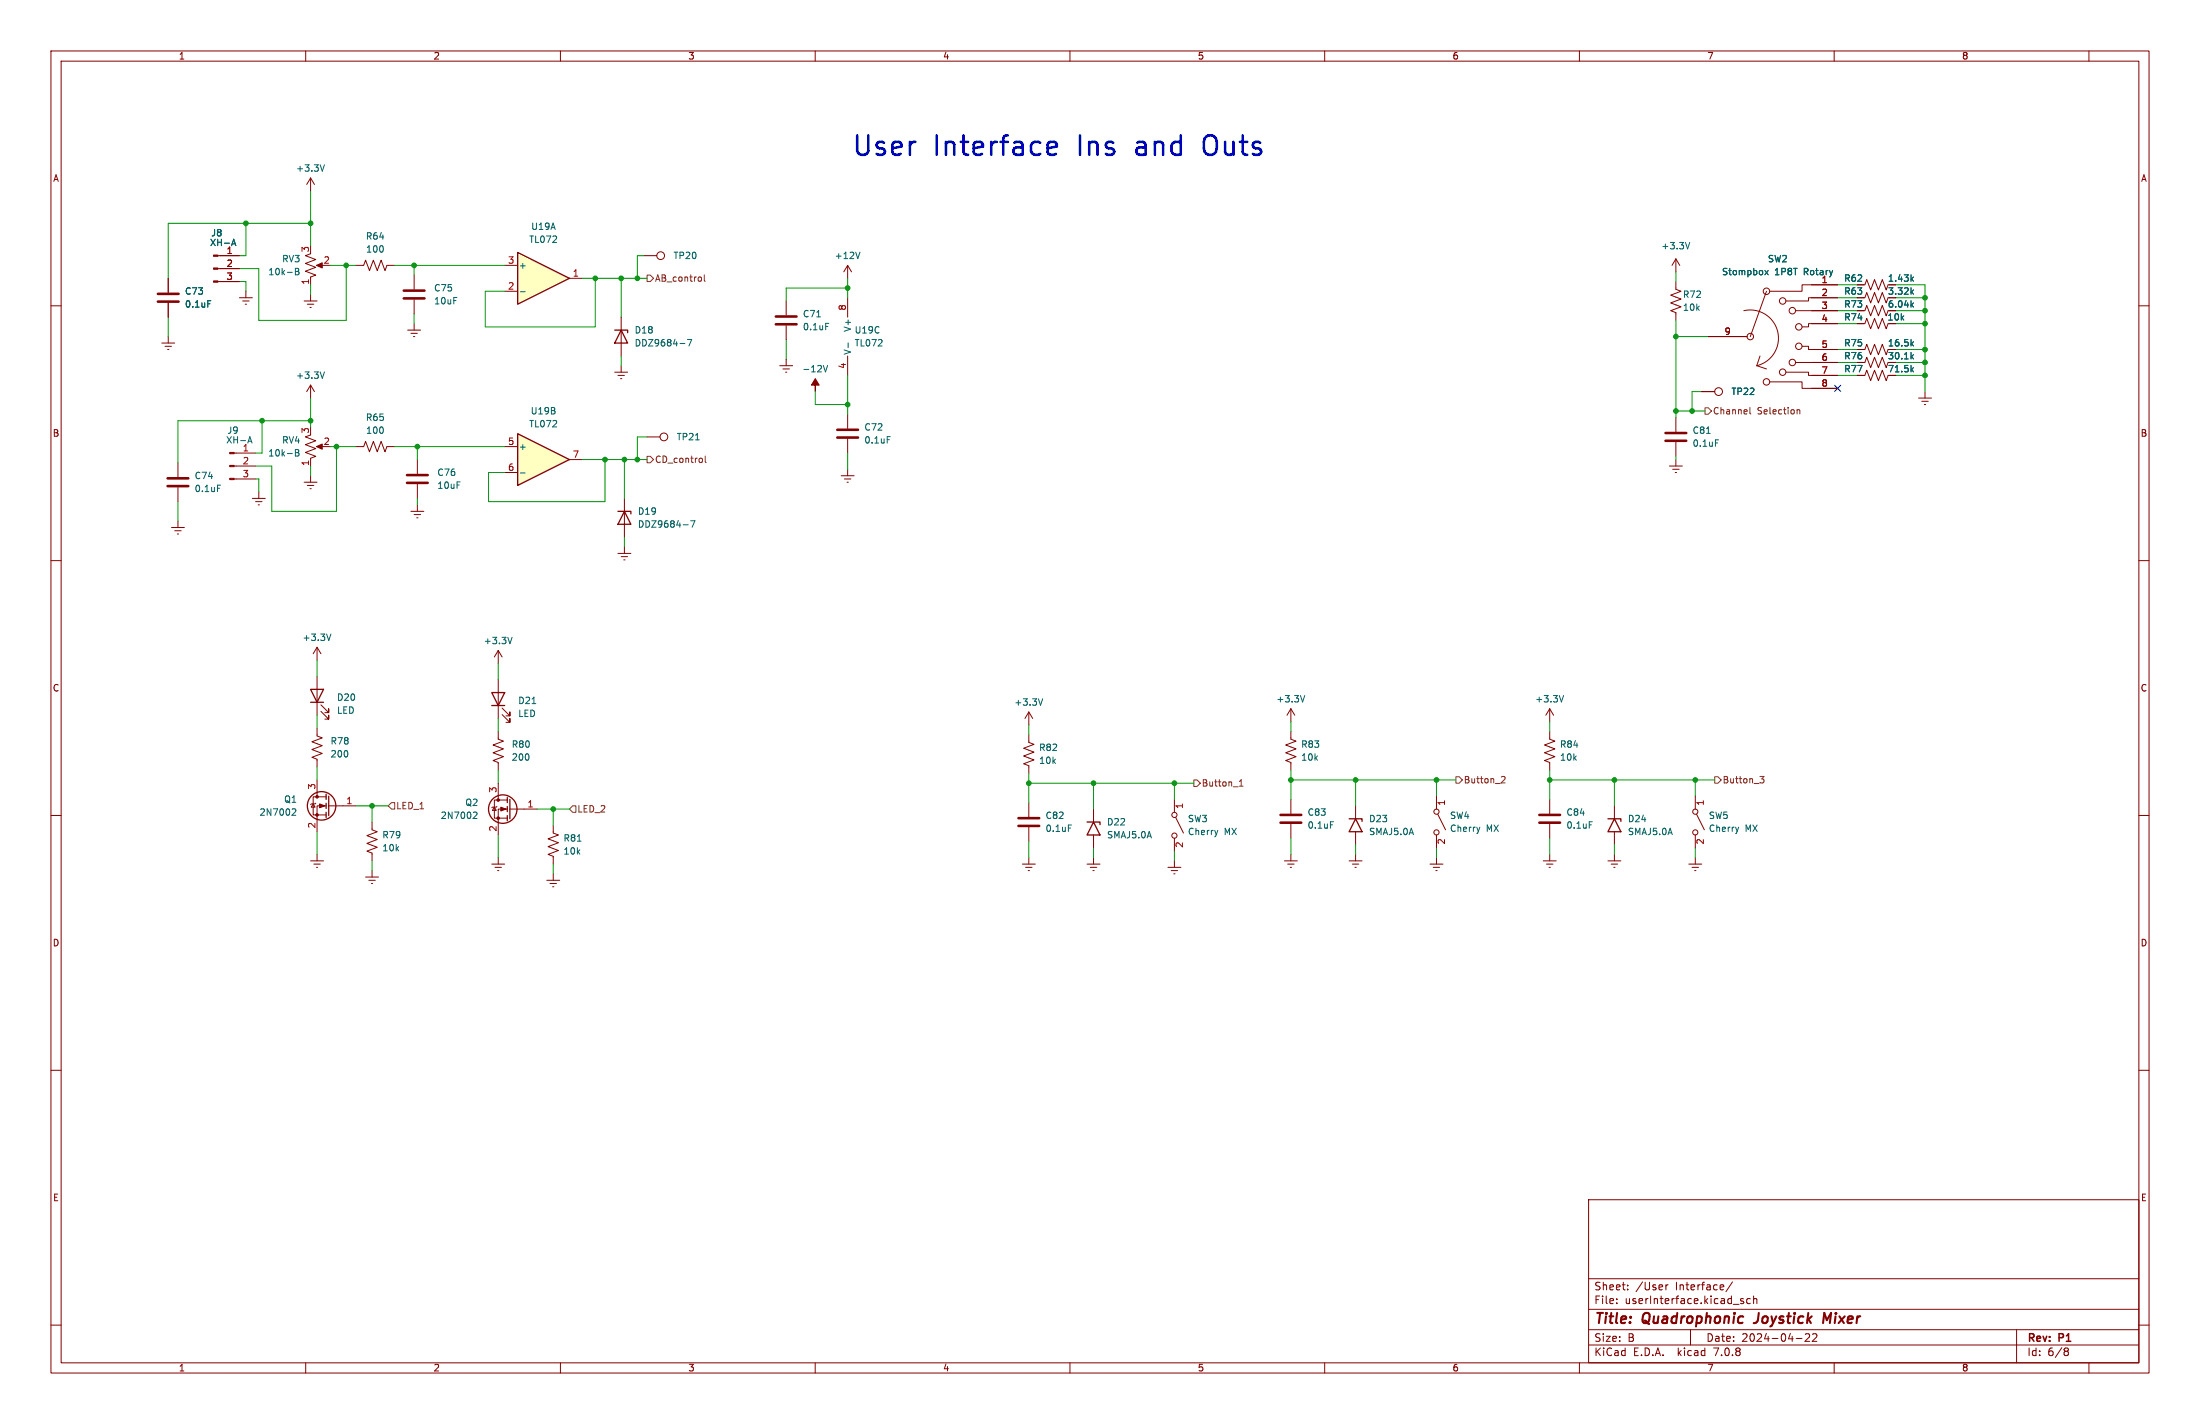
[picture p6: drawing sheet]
<svg xmlns="http://www.w3.org/2000/svg" width="432mm" height="279mm" viewBox="0 0 432 279" stroke-linecap="round" stroke-linejoin="round" font-family="sans-serif">
<g fill="none" stroke="#840000" stroke-width=".2">
<path d="M10 10h411.8v259.4h-411.8zM12 12h407.8v255.4h-407.8zM60 10v2M110 10v2M160 10v2M210 10v2M260 10v2M310 10v2M360 10v2M410 10v2M10 60h2M33 54.6v2.8"/>
<path d="M33 59.4v2.8M47 58.4h2.5M47.6 59.1h1.3M48.1 59.7h.3M48.3 57.2v1.2M59.7 59.1h2.5M60.3 59.7h1.3M61 57.8v1.3M81.3 54v2.8M81.3 58.8v2.8M126.4 50.2h2.5M154.3 59.1v2.7"/>
<path d="M166.4 52.1v2.5M166.4 58.4v3.8M166.4 52.1l-.8 1.2M166.4 52.1l.7 1.2M419.8 60h2M31.7 67.3h2.6M32.4 67.9h1.3M32.9 68.6h.2M33 66v1.3M60.8 60.3h.3M61 75.6l-.8 1.2M61 75.6v2.5"/>
<path d="M61 75.6l.7 1.2M80 64.8h2.5M80.6 65.4h1.3M81.2 66h.2M81.3 63.5v1.3M120.6 73h2.6M121.3 73.7h1.3M121.8 74.3h.2M121.9 62.2v7.7M121.9 71.8v1.2M153 71.8h2.6M153.7 72.4h1.2"/>
<path d="M154.2 73h.2M154.3 63.9v2.8M154.3 70.5v1.3M166.4 69.9v3.8M334 76.8h2.5M364.5 73.7h1.5l.4-1.1 .8 2.1 .7-2.1 .8 2.1 .7-2.1 .8 2.1 .4-1M34.9 90.8v2.8M34.9 95.6v2.8M45.9 94h4.3M45.9 91.4h4.3M45.9 88.9h4.3M49.5 97.8h2.6"/>
<path d="M50.2 98.4h1.2M50.7 99.1h.2M50.8 96.5v1.3M59.7 94.6h2.5M60.3 95.3h1.3M60.8 95.9h.3M61 85.3l-1.1 .4 2.1 .8-2.1 .7 2.1 .8-2.1 .8 2.1 .7-1 .4v1.5M61 93.3v1.3M62.5 87.6h1M69.8 87.6h1.6l.4-1 .7 2 .8-2 .7 2 .8-2 .8 2 .3-1h1.6M81.9 90.2v2.8M81.9 95v2.8"/>
<path d="M81.9 99.1v1.2M127 85.7h2.5M165.1 93.3h2.5M165.7 94h1.3M166.2 94.6h.3M166.4 81.3v2.8M166.4 86.1v2.8M166.4 92.1v1.2M327.7 91.4h2.5M328.3 92.1h1.3M328.8 92.7h.3M328.9 81.9v2.8"/>
<path d="M328.9 86.7v2.8M328.9 90.2v1.2M10 110h2M33.7 103.5h2.5M34.3 104.1h1.3M34.8 104.8h.3M34.9 102.2v1.3M80.6 100.3h2.6M81.3 101h1.2M81.8 101.6h.2M121.3 108.6h2.5M121.9 109.2h1.3"/>
<path d="M122.4 109.9h.3M122.6 107.3v1.3M419.8 110h2M62.2 127v2.5M62.2 132.7v7.6M62.2 127l-.7 1.3M62.2 127l.8 1.3M63 139.6l1.5 1.5v-.8v.8h-.7M63 138.3l1.5 1.5v-.7v.7h-.7M97.8 127.6v2.6M97.8 133.4v7.6M97.8 127.6l-.8 1.3"/>
<path d="M97.8 127.6l.8 1.3M98.6 138.9l1.5 1.6v-.8v.8h-.8M201.9 139.7v2.5M201.9 139.7l-.7 1.3M201.9 139.7l.8 1.3M253.4 139.1v2.5M253.4 139.1l-.8 1.2M253.4 139.1l.7 1.2M10 160h2M61.5 157.7l.3 .7h-.7zM62 157.6l-1 .3M62.2 142.9v1.5l1 .4-2 .7 2 .8-2 .8 2 .7-2 .8 1 .4v1.5"/>
<path d="M62.2 153v3.3M64 158.1h-1.8v5.1M64 156.3h-2.5v3.6h2.5M64.5 158.1h5.3M97 158.4l.4 .6h-.8zM97.5 158.2l-1 .3M97.8 143.5v1.5l1 .4-2 .8 2 .7-2 .8 2 .8-2 .7 1 .4v1.5M97.8 153.7v3.3M98.6 140.2l1.5 1.5v-.7v.7h-.8M99.6 158.8h-1.8v5M99.6 157h-2.6v3.5h2.6M100.1 158.8h5.3"/>
<path d="M201.9 144.1v1.6l1 .4-2 .7 2 .8-2 .7 2 .8-2 .8 1 .3v1.6M201.9 157.5v2.8M214.6 158.8v2.5M230.5 156.8v2.6M253.4 143.5v1.5l1 .4-2.1 .8 2.1 .7-2.1 .8 2.1 .8-2.1 .7 1.1 .4v1.5M253.4 156.8v2.8M419.8 160h2M61 168.9h2.5M61.6 169.5h1.3M62.1 170.2h.3M62.2 167.6v1.3M71.8 172.1h2.5"/>
<path d="M72.4 172.7h1.3M72.9 173.4h.3M73 161.3v1.5l1 .4-2 .8 2 .7-2 .8 2 .7-2 .8 1 .4v1.5M73 170.8v1.3M96.5 169.5h2.6M97.2 170.2h1.2M97.7 170.8h.2M97.8 168.3v1.2M107.3 172.7h2.6M107.9 173.4h1.3M108.5 174h.2M108.6 161.9v1.5l1 .4-2 .8 2 .8-2 .7 2 .8-2 .7 1 .4v1.5"/>
<path d="M108.6 171.5v1.2M201.9 162.3v2.8M213.4 169.5h2.5M214 170.2h1.3M214.5 170.8h.3M214.6 163.8v2.6M214.6 168.3v1.2M229.2 170.2h2.6M229.9 170.8h1.2M230.4 171.5h.2M230.5 164.5v2.5M230.5 168.9v1.3"/>
<path d="M230.8 160.4l1.5 3M252.1 168.9h2.5M252.7 169.5h1.3M253.2 170.2h.3M253.4 161.7v2.8M253.4 167.6v1.3M10 210h2M419.8 210h2M311.8 235.4h108v32h-108zM10 260h2M311.8 256.9h108M311.8 250.9h108"/>
<path d="M317.3 255.6v.2M317.3 254.9v.1M319.5 252.9v.2M319.5 252.2v.1M327 252.1v1M327.4 252.1l-.3 .1-.1 .2M340 251.5l-1.2 1.9M342.2 254.9l-.4-.1-.2 .2 .1 .2 .5 .2v.3h-.6M343.5 254.9l-.4-.1-.3 .3 .2 .6h.5M344.2 254.9l.2-.1 .4 .1v.9M344.2 254.3v1.5M419.8 260h2"/>
<path d="M60 267.4v2M110 267.4v2M160 267.4v2M210 267.4v2M260 267.4v2M310 267.4v2M311.8 263.9h108M311.8 260.9h108M331.8 260.9v3M352.5 262.6h1.2M355.1 261.8v.5l-.8 .9h.9M356.5 261.8v.5l-.8 .9h.9"/>
<path d="M360 267.4v2M395.8 260.9v6.5M405.4 264.5h.3l.3 .3-.3 .3M405.4 265.1h.3M405.7 265.1l.2 .2 .1 .4-.3 .3h-.3M410 267.4v2"/>
<circle cx="129.7" cy="50.2" r=".76"/>
<circle cx="337.3" cy="76.8" r=".76"/>
<circle cx="130.3" cy="85.7" r=".76"/>
<circle cx="230.5" cy="159.9" r=".51"/>
<circle cx="230.5" cy="164" r=".51"/>
</g>
<path d="M344.7 259.5l-.5 .1M359.4 257.6l-.8 1.4-.5-1.4-.3 2" fill="none" stroke="#840000" stroke-width=".4"/>
<g fill="none" stroke="#006464" stroke-width=".2">
<path d="M40.8 59h.6M168.8 49.5l-.4 1.2M63.7 73l-.4 1.2M133.5 67.4h.9M134.9 66.6h.9l-.6 1.3M160.3 62.2h.7M161.6 71.7l.4 1.3 .4-1.3M162.1 63.4h.6M166.5 67.3v.9M375.2 72.5l.4 .5M375.6 72.1l-.5 .5M42.7 95.2h.6"/>
<path d="M48.7 86.6h.6M49 85.7l.5 1.2M58 88.2h.4l.2 .3-.2 .3 .2 .1 .1 .3-.2 .3h-.5zM58 88.8h.4M136.5 86.3h.7M174.1 85.7h.6M334.9 85h.8M336.7 86.3h.6M65 124.4l-.5 1.3M100.5 125l-.4 1.3M104.4 138.1h.8M204.7 137.1l-.5 1.3"/>
<path d="M256.1 136.5l-.4 1.2M57.5 158.7l.4 .1 .2 .3-.8 .9h.8M93.1 159.3l.4 .1 .1 .3-.8 .9h.8M113.3 165h.7M209.7 161.9h.6M239 162.9l-.3 .9M261.1 161.2h.6"/>
</g>
<g fill="none" stroke="#840000" stroke-width=".51">
<path d="M31 59.2h4.1M31 57.7h4.1M79.2 58.5h4.1M79.2 57h4.1M152.3 63.6h4M152.3 62.1h4M32.9 95.4h4.1M32.9 93.9h4.1M79.9 94.7h4M79.9 93.2h4M164.3 85.9h4.1M164.3 84.3h4.1"/>
<path d="M326.9 86.5h4.1M326.9 85h4.1M251.3 159.9h4.1M199.9 162.1h4.1M199.9 160.5h4.1M251.3 161.4h4.1"/>
</g>
<g fill="none" stroke="#840000" stroke-width=".25">
<path d="M120.6 64.8h2.6v.5M121.9 64.8l1.3 2.5h-2.6zM61 135.3h2.5l-1.3 2.5zM61 137.8h2.5M96.5 135.9h2.6l-1.3 2.5zM96.5 138.4h2.6M64 155.8v1M64 157.6v1M64 159.4v1M64.5 156.2v3.8M99.6 156.5v1M99.6 158.2v1.1"/>
<path d="M100.1 156.8v3.9M99.6 160v1M213.4 161.3h2.5v.5M214.6 161.3l1.3 2.5h-2.5z"/>
<circle cx="63.1" cy="158.1" r="2.79"/>
<circle cx="98.7" cy="158.7" r="2.79"/>
</g>
<g fill="#840000" stroke="#840000" stroke-width=".2">
<path d="M62.7 157.7l1.1 .4-1.1 .4z"/>
<path d="M160 74.3l.8 1.3h-.8v1.2v-1.2h-.7z"/>
<path d="M98.3 158.4l1 .4-1 .3z"/>
<path d="M45.1 93.9h.8v.2h-.8z"/>
<path d="M45.1 91.3h.8v.3h-.8z"/>
<path d="M45.1 88.8h.8v.2h-.8z"/>
<path d="M62.1 87.6l1.1-.5v1z"/>
<circle cx="62.2" cy="159.9" r=".25"/>
<circle cx="62.2" cy="156.3" r=".25"/>
<circle cx="97.8" cy="160.5" r=".25"/>
<circle cx="97.8" cy="157" r=".25"/>
</g>
<path d="M101.6 85.1l10.2 5.1-10.2 5.1z" fill="#ffffc2"/>
<path d="M101.6 85.1l10.2 5.1-10.2 5.1zM121.3 100.3h2.5v.5M122.6 100.3l1.2 2.6h-2.5zM264.8 160.7h2.5v.5M266.1 160.7l1.2 2.5h-2.5zM315.6 160.7h2.5v.5M316.9 160.7l1.2 2.5h-2.5z" fill="none" stroke="#840000" stroke-width=".25"/>
<g fill="none" stroke="#840000" stroke-width=".2">
<path d="M61 34.9v2.6M61 34.9l-.8 1.3M61 34.9l.7 1.3M42.8 55.2h4.2M42.8 52.7h4.2M42.8 50.2h4.2M61 49.8l-1.1 .4 2.1 .7-2.1 .8 2.1 .8-2.1 .7 2.1 .8-1 .4v1.5M62.5 52.1h1M69.8 52.1h1.6l.4-1 .7 2 .8-2 .7 2 .8-2 .8 2 .3-1h1.6M328.9 55.2v1.6l1 .4-2 .7 2 .8-2 .7 2 .8-2 .8 1 .3v1.6M328.9 50.8v2.5M328.9 50.8l-.7 1.3"/>
<path d="M328.9 50.8l.8 1.3M346.7 57.2l-3.2 8.8M360.7 55.9h-7v1.3h-6.4M360.7 58.4h-5.7v.7h-4.5M364.5 58.4h1.5l.4-1 .8 2 .7-2 .8 2 .7-2 .8 2 .4-1M364.5 55.9h1.5l.4-1 .8 2 .7-2 .8 2 .7-2 .8 2 .4-1M335.3 66h7.6M342.3 61a5.5 5.5 0 0 1 6.6 4.1 5.5 5.5 0 0 1-4.1 6.7M344.8 71.8l1.9 .6M345.4 69.9l-.6 1.9M347.3 74.9h6.4v1.3h7M350.5 73h4.5v.7h5.7"/>
<path d="M352.4 71.1h8.3M352.4 61h8.3M353.7 67.9h1.3v.7h5.7M360.7 63.5h-5.7v.6h-1.3M364.5 68.6h1.5l.4-1 .8 2 .7-2 .8 2 .7-2 .8 2 .4-1M364.5 71.1h1.5l.4-1 .8 2 .7-2 .8 2 .7-2 .8 2 .4-1M364.5 63.5h1.5l.4-1 .8 2 .7-2 .8 2 .7-2 .8 2 .4-1M376.6 78.1h2.5M377.2 78.7h1.3M377.7 79.4h.3M377.8 76.8v1.3M99.1 87.6h2.5"/>
<path d="M99.1 92.7h2.5M111.8 90.2h2.5M122.6 97.8v7.6M304.2 139.1l-.8 1.2M304.2 139.1v2.5M304.2 139.1l.7 1.2M266.1 158.1v2.6M281.9 156.2v2.6M282.2 159.8l1.5 3M304.2 143.5v1.5l1 .4-2.1 .8 2.1 .7-2.1 .8 2.1 .8-2.1 .7 1.1 .4v1.5M304.2 156.8v2.8M316.9 158.1v2.6"/>
<path d="M332.7 156.2v2.6M333 159.8l1.5 3M264.8 168.9h2.5M265.4 169.5h1.3M265.9 170.2h.3M266.1 163.2v2.5M266.1 167.6v1.3M280.7 169.5h2.5M281.3 170.2h1.3M281.8 170.8h.3M281.9 163.8v2.6M281.9 168.3v1.2"/>
<path d="M302.9 168.9h2.5M303.5 169.5h1.3M304 170.2h.3M304.2 161.7v2.8M304.2 167.6v1.3M315.6 168.9h2.5M316.2 169.5h1.3M316.7 170.2h.3M316.9 163.2v2.5M316.9 167.6v1.3M331.5 169.5h2.5M332.1 170.2h1.3"/>
<path d="M332.6 170.8h.3M332.7 163.8v2.6M332.7 168.3v1.2"/>
<circle cx="346.7" cy="57.1" r=".63"/>
<circle cx="349.9" cy="59.1" r=".63"/>
<circle cx="343.5" cy="66" r=".63"/>
<circle cx="346.7" cy="74.9" r=".63"/>
<circle cx="349.9" cy="73" r=".63"/>
<circle cx="351.8" cy="61" r=".63"/>
<circle cx="351.8" cy="71.1" r=".63"/>
<circle cx="353.1" cy="64.1" r=".63"/>
<circle cx="353.1" cy="67.9" r=".63"/>
<circle cx="281.9" cy="159.3" r=".51"/>
<circle cx="332.7" cy="159.3" r=".51"/>
<circle cx="281.9" cy="163.3" r=".51"/>
<circle cx="332.7" cy="163.3" r=".51"/>
</g>
<g fill="none" stroke="#006464" stroke-width=".2">
<path d="M63.7 32.3l-.4 1.3M45.6 47.8h.6M45.9 46.9l.4 1.3M58 52.6h.4l.2 .3-.2 .4 .2 .1 .1 .3-.2 .2h-.5zM58 53.3h.4M331.7 47.6l-.5 1.2M346.4 53.1l.7 .8M347.1 53.1l-.7 .8M375.2 57.2l.4 .5M375.2 54.7l.4 .5M375.6 56.9l-.5 .5M375.6 54.3l-.5 .5"/>
<path d="M375.2 67.4l.4 .5M375.2 69.9l.4 .5M375.6 67l-.5 .5M375.6 69.6l-.5 .5M102.1 92.8h1M134.1 103h1M135.5 102.2h.9l-.6 1.2M306.9 136.5l-.4 1.2M290.5 162.3l-.3 .8M311.9 161.2h.6M341.3 162.3l-.3 .8"/>
</g>
<g fill="#840000" stroke="#840000" stroke-width=".2">
<path d="M62.1 52.1l1.1-.5v1z"/>
<path d="M41.9 55.1h.9v.3h-.9z"/>
<path d="M41.9 52.6h.9v.2h-.9z"/>
<path d="M41.9 50h.9v.3h-.9z"/>
</g>
<path d="M302.1 159.9h4.1M302.1 161.4h4.1" fill="none" stroke="#840000" stroke-width=".51"/>
<path d="M101.6 49.5l10.2 5.1-10.2 5.1z" fill="#ffffc2"/>
<path d="M101.6 49.5l10.2 5.1-10.2 5.1z" fill="none" stroke="#840000" stroke-width=".25"/>
<g fill="none" stroke="#840000" stroke-width=".2">
<path d="M33 54.6v2.8M33 59.4v2.8M43.2 50.2h3.8M43.2 52.7h3.8M43.2 55.2h3.8M99.1 57.2h2.5M99.1 52.1h2.5M111.8 54.6h2.5M355.6 55.9h5.1M355.6 58.4h5.1M364.5 55.9h1.3M364.5 58.4h1.3"/>
<path d="M334 76.8h2.5M335.3 66h7.6M355.6 61h5.1M355.6 63.5h5.1M355.6 68.6h5.1M355.6 71.1h5.1M355.6 76.2h5.1M355.6 73.7h5.1M364.5 61h1.5l.4-1.1 .8 2.1 .7-2.1 .8 2.1 .7-2.1 .8 2.1 .4-1M364.5 63.5h1.3M364.5 68.6h1.3M364.5 71.1h1.3"/>
<path d="M364.5 73.7h1.3M200.7 169.5h2.5M201.3 170.2h1.3M201.8 170.8h.3M201.9 168.3v1.2"/>
</g>
<g fill="none" stroke="#006464" stroke-width=".2">
<path d="M40.8 59h.6M45.6 47.8h.6M45.9 46.9l.4 1.3M102.1 57.2h1M346.4 53.1l.7 .8M347.1 53.1l-.7 .8M375.2 59.8l.4 .5M375.2 54.7l.4 .5M375.2 57.2l.4 .5M375.6 59.4l-.5 .5M375.6 54.3l-.5 .5M375.6 56.9l-.5 .5"/>
<path d="M375.2 69.9l.4 .5M375.2 67.4l.4 .5M375.2 72.5l.4 .5M375.6 69.6l-.5 .5M375.6 67l-.5 .5M375.6 72.1l-.5 .5"/>
</g>
<g fill="none" stroke="#725600" stroke-width=".2">
<path d="M127 54h.6l.7 .6-.7 .6h-.6zM137.6 54.4l.1 .2-.1 .5M138.2 53.9v1.1l.2 .2M343.5 80v1l.1 .2M127 89.5h.6l.7 .7-.7 .6h-.6zM137.8 90l.1 .1-.1 .6M138.4 89.5v1.1l.2 .1M334.6 80h.7l.6 .6-.6 .7h-.7zM352.7 80.4v.8M352.7 80.5l.5-.1 .1 .8M76.8 157.5h.7v1.3h-.7l-.6-.7zM112.4 158.1h.6v1.3h-.6l-.6-.6z"/>
<path d="M234.3 153h.6l.7 .7-.7 .6h-.6zM243.3 154.2h.7M243.3 153.3l.3-.3v1.2M285.7 152.4h.7l.6 .6-.6 .7h-.7zM294.7 152.4l.5-.1 .2 .4-.8 .9h.8M336.5 152.4h.7l.6 .6-.6 .7h-.7zM345.4 152.3h.8l-.4 .5 .4 .1v.5l-.2 .2h-.4"/>
</g>
<path d="M206.9 27.8l.4 .2 .1 .7-1.8 .4M207.3 30.2l-.4 .2M236.8 26.7l-.3 .4-.2 .7v1.3l.2 .7 .3 .4" fill="none" stroke="#0000c2" stroke-width=".51"/>
<g fill="none" stroke="#009600" stroke-width=".2">
<path d="M61 37.5v10.8M47 55.2h1.3v2M48.3 43.8v6.4h-1.3M61 55.9v1.9M61 43.8h-28v10.8M64.8 52.1h5M67.9 52.1v10.8h-17.1v-10.2h-3.8M77.5 52.1h21.6M81.3 52.1v1.9M114.3 54.6h12.7M116.8 54.6v9.5h-21.6v-6.9h3.9M121.9 54.6v7.6"/>
<path d="M126.4 50.2h-1.3v4.4M166.4 54.6v3.8M166.4 56.5h-12.1v2.6M328.9 53.3v1.9M360.7 58.4h3.8M360.7 55.9h3.8M372.1 55.9h5.7v20.9M372.1 58.4h5.7M33 62.2v3.8M61 78.1v5.7M81.3 61.6v1.9M121.9 69.9v1.9"/>
<path d="M154.3 66.7v3.8M160 76.8v2.6h6.4M166.4 73.7v7.6M328.9 66h6.4M328.9 62.9v19M334 76.8h-1.9v3.8M360.7 61h3.8M360.7 63.5h3.8M360.7 73.7h3.8M360.7 71.1h3.8M360.7 68.6h3.8M372.1 61h5.7"/>
<path d="M372.1 63.5h5.7M372.1 73.7h5.7M372.1 71.1h5.7M372.1 68.6h5.7M34.9 98.4v3.8M50.2 94h.6v2.5M51.4 82.6v6.3h-1.2M61 91.4v1.9M61 82.6h-26.1v8.2M64.8 87.6h5M66 87.6v12.7h-12.7v-8.9h-3.1M77.5 87.6h21.6"/>
<path d="M81.9 87.6v2.6M81.9 97.8v1.3M114.3 90.2h12.7M118.7 90.2v8.2h-22.8v-5.7h3.2M122.6 90.2v7.6M127 85.7h-1.9v4.5M166.4 88.9v3.2M328.9 89.5v.7M328.9 80.6h5.7M122.6 105.4v1.9M62.2 129.5v3.2M97.8 130.2v3.2"/>
<path d="M62.2 140.3v2.6M62.2 150.5v2.5M69.8 158.1h6.4M73 158.1v3.2M97.8 141v2.5M97.8 151.1v2.6M105.4 158.8h6.4M108.6 158.8v3.1M201.9 142.2v1.9M201.9 151.8v5.7M201.9 153.7h32.4M214.6 153.7v5.1"/>
<path d="M230.5 153.7v3.1M253.4 141.6v1.9M253.4 151.1v5.7M253.4 153h32.3M266.1 153v5.1M281.9 153v3.2M304.2 153h32.3M304.2 141.6v1.9M304.2 151.1v5.7M316.9 153v5.1M332.7 153v3.2M62.2 163.2v4.4"/>
<path d="M73 168.9v1.9M97.8 163.8v4.5M108.6 169.5v2M201.9 165.1v3.2M214.6 166.4v1.9M230.5 167v1.9M253.4 164.5v3.1M266.1 165.7v1.9M281.9 166.4v1.9M304.2 164.5v3.1M316.9 165.7v1.9M332.7 166.4v1.9"/>
</g>
<path d="M360.1 75.6l1.2 1.2M361.3 75.6l-1.2 1.2" fill="none" stroke="#000084" stroke-width=".2"/>
<g fill="#009600" stroke="#009600" stroke-width=".2">
<circle cx="166.4" cy="79.4" r=".46"/>
<circle cx="121.9" cy="54.6" r=".46"/>
<circle cx="125.1" cy="54.6" r=".46"/>
<circle cx="116.8" cy="54.6" r=".46"/>
<circle cx="166.4" cy="56.5" r=".46"/>
<circle cx="81.9" cy="87.6" r=".46"/>
<circle cx="66" cy="87.6" r=".46"/>
<circle cx="61" cy="82.6" r=".46"/>
<circle cx="125.1" cy="90.2" r=".46"/>
<circle cx="67.9" cy="52.1" r=".46"/>
<circle cx="61" cy="43.8" r=".46"/>
<circle cx="48.3" cy="43.8" r=".46"/>
<circle cx="118.7" cy="90.2" r=".46"/>
<circle cx="122.6" cy="90.2" r=".46"/>
<circle cx="73" cy="158.1" r=".46"/>
<circle cx="108.6" cy="158.8" r=".46"/>
<circle cx="51.4" cy="82.6" r=".46"/>
<circle cx="81.3" cy="52.1" r=".46"/>
<circle cx="214.6" cy="153.7" r=".46"/>
<circle cx="230.5" cy="153.7" r=".46"/>
<circle cx="253.4" cy="153" r=".46"/>
<circle cx="201.9" cy="153.7" r=".46"/>
<circle cx="377.8" cy="61" r=".46"/>
<circle cx="377.8" cy="63.5" r=".46"/>
<circle cx="377.8" cy="58.4" r=".46"/>
<circle cx="328.9" cy="66" r=".46"/>
<circle cx="332.1" cy="80.6" r=".46"/>
<circle cx="281.9" cy="153" r=".46"/>
<circle cx="266.1" cy="153" r=".46"/>
<circle cx="304.2" cy="153" r=".46"/>
<circle cx="328.9" cy="80.6" r=".46"/>
<circle cx="377.8" cy="68.6" r=".46"/>
<circle cx="377.8" cy="71.1" r=".46"/>
<circle cx="316.9" cy="153" r=".46"/>
<circle cx="332.7" cy="153" r=".46"/>
<circle cx="377.8" cy="73.7" r=".46"/>
</g>
<g font-size="5.3" fill="#0000c2">
<text x="167" y="30.9">User</text>
<text x="183.4" y="30.9">Interface</text>
<text x="212.3" y="30.9">Ins</text>
<text x="224.3" y="30.9">and</text>
<text x="238.3" y="30.9">Outs</text>
</g>
<g font-size="2.8" fill="#840000">
<text x="312.8" y="260.3">Title:</text>
<text x="322.5" y="260.3">Quadrophonic</text>
<text x="345.3" y="260.3">Joystick</text>
<text x="359.5" y="260.3">Mixer</text>
</g>
<g font-size="2.1" fill="#840000">
<text x="312.8" y="256.1">File:</text>
<text x="312.8" y="253.4">Sheet:</text>
<text x="318.9" y="256.1">userInterface.kicad_sch</text>
<text x="321" y="253.4">/User</text>
<text x="328.9" y="253.4">Interface/</text>
<text x="312.8" y="263.5">Size:</text>
<text x="319.5" y="263.5">B</text>
<text x="334.8" y="263.5">Date:</text>
<text x="341.8" y="263.5">2024-04-22</text>
<text x="397.8" y="263.7">Rev:</text>
<text x="404.2" y="263.7">P1</text>
<text x="312.8" y="266.3">KiCad</text>
<text x="320.5" y="266.3">E.D.A.</text>
<text x="329.4" y="266.3">kicad</text>
<text x="336.6" y="266.3">7.0.8</text>
<text x="397.8" y="266.3">Id:</text>
<text x="401.9" y="266.3">6/8</text>
</g>
<g font-size="1.8" fill="#840000">
<text x="35" y="11.9">1</text>
<text x="85" y="11.9">2</text>
<text x="135" y="11.9">3</text>
<text x="185" y="11.9">4</text>
<text x="235" y="11.9">5</text>
<text x="285" y="11.9">6</text>
<text x="335" y="11.9">7</text>
<text x="385" y="11.9">8</text>
<text x="10.3" y="35.9">A</text>
<text x="420.1" y="35.9">A</text>
<text x="370.4" y="58">3.32k</text>
<text x="370.4" y="55.5">1.43k</text>
<text x="370.4" y="63.1">10k</text>
<text x="370.4" y="60.6">6.04k</text>
<text x="370.4" y="68.2">16.5k</text>
<text x="370.4" y="70.7">30.1k</text>
<text x="370.4" y="73.3">71.5k</text>
<text x="10.3" y="85.9">B</text>
<text x="420.1" y="85.9">B</text>
<text x="10.3" y="135.9">C</text>
<text x="420.1" y="135.9">C</text>
<text x="10.3" y="185.9">D</text>
<text x="420.1" y="185.9">D</text>
<text x="10.3" y="235.9">E</text>
<text x="420.1" y="235.9">E</text>
<text x="35" y="269.3">1</text>
<text x="85" y="269.3">2</text>
<text x="135" y="269.3">3</text>
<text x="185" y="269.3">4</text>
<text x="235" y="269.3">5</text>
<text x="285" y="269.3">6</text>
<text x="335" y="269.3">7</text>
<text x="385" y="269.3">8</text>
</g>
<g font-size="1.8" fill="#006464">
<text x="58" y="33.9">+3.3V</text>
<text x="41.4" y="46.6">J8</text>
<text x="71.7" y="47.2">R64</text>
<text x="103.8" y="47.9">TL072</text>
<text x="104.2" y="45.3">U19A</text>
<text x="41.1" y="48.5">XH-A</text>
<text x="55.3" y="51.7">RV3</text>
<text x="71.7" y="49.8">100</text>
<text x="101.7" y="52.9">+</text>
<text x="132.1" y="51">TP20</text>
<text x="163.7" y="51">+12V</text>
<text x="326" y="49.1">+3.3V</text>
<text x="346.9" y="51.7">SW2</text>
<text x="36.2" y="58">C73</text>
<text x="52.6" y="54.2">10k-B</text>
<text x="85.1" y="57.4">C75</text>
<text x="85.1" y="59.9">10uF</text>
<text x="330.2" y="58.6">R72</text>
<text x="337.9" y="54.2">Stompbox</text>
<text x="348.3" y="54.2">1P8T</text>
<text x="354.1" y="54.2">Rotary</text>
<text x="361.9" y="58">R63</text>
<text x="361.9" y="55.5">R62</text>
<text x="36.2" y="60.6">0.1uF</text>
<text x="124.5" y="65.6">D18</text>
<text x="157.5" y="62.5">C71</text>
<text x="157.5" y="65">0.1uF</text>
<text x="167.2" y="65.2" transform="rotate(-90 167.2 65.2)">V+</text>
<text x="167.6" y="65.6">U19C</text>
<text x="330.2" y="61.2">10k</text>
<text x="361.9" y="63.1">R74</text>
<text x="361.9" y="60.6">R73</text>
<text x="124.5" y="68.2">DDZ9684-7</text>
<text x="167.2" y="69.7" transform="rotate(-90 167.2 69.7)">V-</text>
<text x="167.6" y="68.2">TL072</text>
<text x="361.9" y="68.2">R75</text>
<text x="361.9" y="70.7">R76</text>
<text x="58" y="74.5">+3.3V</text>
<text x="157.4" y="73.3">-12V</text>
<text x="339.7" y="77.7">TP22</text>
<text x="361.9" y="73.3">R77</text>
<text x="71.7" y="82.8">R65</text>
<text x="104.1" y="81.5">U19B</text>
<text x="44.3" y="87.2">XH-A</text>
<text x="44.5" y="85.3">J9</text>
<text x="52.6" y="89.8">10k-B</text>
<text x="55.3" y="87.2">RV4</text>
<text x="71.7" y="85.3">100</text>
<text x="101.7" y="88.5">+</text>
<text x="103.8" y="84">TL072</text>
<text x="132.7" y="86.6">TP21</text>
<text x="169.6" y="84.7">C72</text>
<text x="169.6" y="87.2">0.1uF</text>
<text x="332.1" y="85.3">C81</text>
<text x="332.1" y="87.9">0.1uF</text>
<text x="38.1" y="94.2">C74</text>
<text x="85.7" y="93.6">C76</text>
<text x="38.1" y="96.7">0.1uF</text>
<text x="85.7" y="96.1">10uF</text>
<text x="125.1" y="101.2">D19</text>
<text x="125.1" y="103.7">DDZ9684-7</text>
<text x="59.3" y="126">+3.3V</text>
<text x="94.8" y="126.6">+3.3V</text>
<text x="66" y="137.7">D20</text>
<text x="66" y="140.2">LED</text>
<text x="101.6" y="140.9">LED</text>
<text x="101.6" y="138.3">D21</text>
<text x="199" y="138.7">+3.3V</text>
<text x="250.4" y="138">+3.3V</text>
<text x="301.2" y="138">+3.3V</text>
<text x="64.8" y="148.8">200</text>
<text x="64.8" y="146.3">R78</text>
<text x="100.3" y="149.5">200</text>
<text x="100.3" y="146.9">R80</text>
<text x="203.8" y="147.5">R82</text>
<text x="255.3" y="146.9">R83</text>
<text x="255.3" y="149.5">10k</text>
<text x="306.1" y="146.9">R84</text>
<text x="306.1" y="149.5">10k</text>
<text x="203.8" y="150.1">10k</text>
<text x="50.8" y="160.2">2N7002</text>
<text x="55.7" y="157.7">Q1</text>
<text x="86.4" y="160.9">2N7002</text>
<text x="91.2" y="158.3">Q2</text>
<text x="205.1" y="160.9">C82</text>
<text x="233.1" y="161.5">SW3</text>
<text x="256.6" y="160.2">C83</text>
<text x="268.6" y="161.5">D23</text>
<text x="284.5" y="160.9">SW4</text>
<text x="307.4" y="160.2">C84</text>
<text x="319.4" y="161.5">D24</text>
<text x="335.3" y="160.9">SW5</text>
<text x="74.9" y="167.2">10k</text>
<text x="74.9" y="164.7">R79</text>
<text x="110.5" y="167.9">10k</text>
<text x="110.5" y="165.3">R81</text>
<text x="205.1" y="163.4">0.1uF</text>
<text x="217.2" y="164.7">SMAJ5.0A</text>
<text x="217.2" y="162.2">D22</text>
<text x="233.1" y="164.1">Cherry</text>
<text x="240.3" y="164.1">MX</text>
<text x="256.6" y="162.8">0.1uF</text>
<text x="268.6" y="164.1">SMAJ5.0A</text>
<text x="284.5" y="163.4">Cherry</text>
<text x="291.7" y="163.4">MX</text>
<text x="307.4" y="162.8">0.1uF</text>
<text x="319.4" y="164.1">SMAJ5.0A</text>
<text x="335.3" y="163.4">Cherry</text>
<text x="342.5" y="163.4">MX</text>
</g>
<g font-size="1.8" fill="#a90000">
<text x="44.4" y="49.9">1</text>
<text x="44.4" y="52.5">2</text>
<text x="60.7" y="49.6" transform="rotate(-90 60.7 49.6)">3</text>
<text x="63.4" y="51.8">2</text>
<text x="99.6" y="51.8">3</text>
<text x="44.4" y="55">3</text>
<text x="60.7" y="56" transform="rotate(-90 60.7 56)">1</text>
<text x="99.6" y="56.9">2</text>
<text x="112.3" y="54.4">1</text>
<text x="357.4" y="55.6">1</text>
<text x="357.4" y="58.2">2</text>
<text x="166.1" y="61" transform="rotate(-90 166.1 61)">8</text>
<text x="338.4" y="65.8">9</text>
<text x="357.4" y="60.7">3</text>
<text x="357.4" y="63.2">4</text>
<text x="357.4" y="68.3">5</text>
<text x="357.4" y="70.9">6</text>
<text x="166.1" y="72.5" transform="rotate(-90 166.1 72.5)">4</text>
<text x="357.4" y="75.9">8</text>
<text x="357.4" y="73.4">7</text>
<text x="47.6" y="88.6">1</text>
<text x="60.7" y="85.2" transform="rotate(-90 60.7 85.2)">3</text>
<text x="63.4" y="87.4">2</text>
<text x="99.6" y="87.4">5</text>
<text x="112.3" y="89.9">7</text>
<text x="47.6" y="91.2">2</text>
<text x="47.6" y="93.7">3</text>
<text x="60.7" y="91.5" transform="rotate(-90 60.7 91.5)">1</text>
<text x="99.6" y="92.5">6</text>
<text x="62" y="155" transform="rotate(-90 62 155)">3</text>
<text x="97.5" y="155.6" transform="rotate(-90 97.5 155.6)">3</text>
<text x="67.9" y="157.9">1</text>
<text x="103.4" y="158.5">1</text>
<text x="232.5" y="158.8" transform="rotate(-90 232.5 158.8)">1</text>
<text x="283.9" y="158.2" transform="rotate(-90 283.9 158.2)">1</text>
<text x="334.7" y="158.2" transform="rotate(-90 334.7 158.2)">1</text>
<text x="62" y="162.6" transform="rotate(-90 62 162.6)">2</text>
<text x="97.5" y="163.3" transform="rotate(-90 97.5 163.3)">2</text>
<text x="232.5" y="166.4" transform="rotate(-90 232.5 166.4)">2</text>
<text x="283.9" y="165.8" transform="rotate(-90 283.9 165.8)">2</text>
<text x="334.7" y="165.8" transform="rotate(-90 334.7 165.8)">2</text>
</g>
<g font-size="1.8" fill="#725600">
<text x="128.5" y="55.5">AB_control</text>
<text x="336.1" y="81.5">Channel</text>
<text x="344.9" y="81.5">Selection</text>
<text x="128.5" y="91">CD_control</text>
<text x="235.8" y="154.5">Button_1</text>
<text x="287.2" y="153.9">Button_2</text>
<text x="338" y="153.9">Button_3</text>
<text x="77.7" y="159">LED_1</text>
<text x="113.2" y="159.6">LED_2</text>
</g>
</svg>
